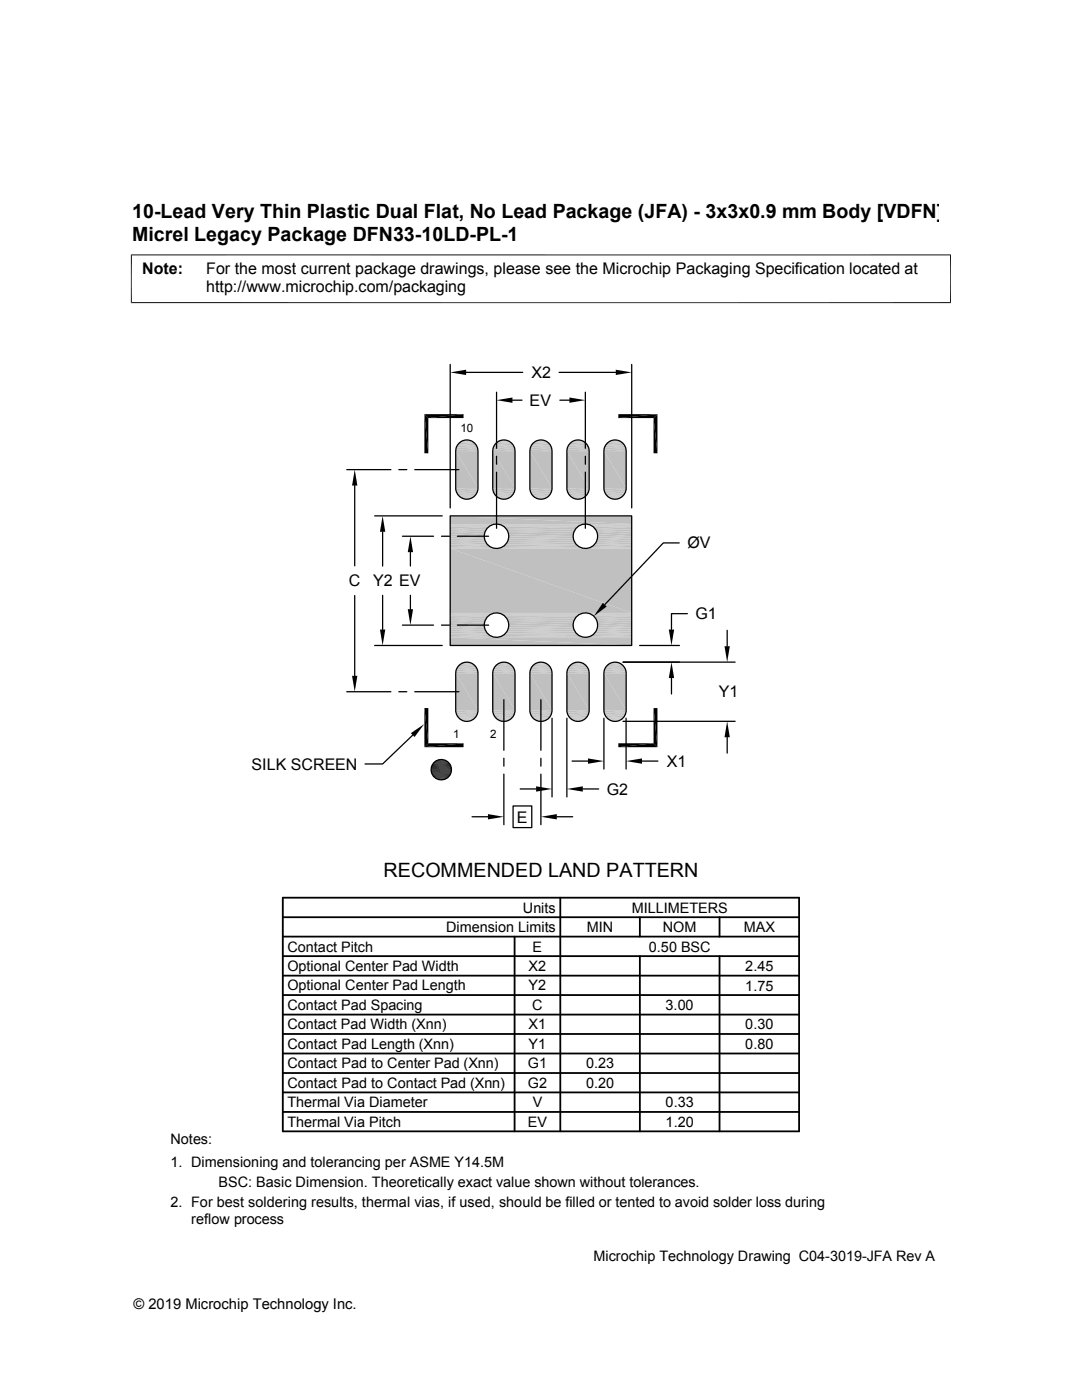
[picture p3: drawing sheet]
<svg xmlns="http://www.w3.org/2000/svg" width="216mm" height="279mm" viewBox="0 0 216 279" stroke-linecap="round" stroke-linejoin="round" font-family="sans-serif">
<g fill="#c0c0c0">
<path d="M92.8 87.8h.7z"/>
<path d="M100.2 87.8h.7z"/>
<path d="M107.5 87.8h.8z"/>
<path d="M115 87.8h.7z"/>
<path d="M122.3 87.8h.8z"/>
<path d="M122 87.9l.3-.1 1.2 .1z"/>
<path d="M122.3 87.8l1.2 .1z"/>
<path d="M114.6 87.9l.4-.1 1.1 .1z"/>
<path d="M115 87.8l1.1 .1z"/>
<path d="M107.2 87.9l.3-.1 1.2 .1z"/>
<path d="M107.5 87.8l1.2 .1z"/>
<path d="M99.8 87.9l.4-.1 1.1 .1z"/>
<path d="M100.2 87.8l1.1 .1z"/>
<path d="M92.4 87.9l.4-.1 1.1 .1z"/>
<path d="M92.8 87.8l1.1 .1z"/>
</g>
<path d="M121.6 88h2.2" fill="none" stroke="#c0c0c0" stroke-width=".2"/>
<path d="M122 87.9h1.5l.3 .2z" fill="#c0c0c0"/>
<path d="M114.2 88h2.2" fill="none" stroke="#c0c0c0" stroke-width=".2"/>
<path d="M114.6 87.9h1.5l.3 .2z" fill="#c0c0c0"/>
<path d="M106.8 88h2.3" fill="none" stroke="#c0c0c0" stroke-width=".2"/>
<path d="M107.2 87.9h1.5l.4 .2z" fill="#c0c0c0"/>
<path d="M99.4 88h2.3" fill="none" stroke="#c0c0c0" stroke-width=".2"/>
<path d="M99.8 87.9h1.5l.4 .2z" fill="#c0c0c0"/>
<path d="M92 88h2.3" fill="none" stroke="#c0c0c0" stroke-width=".2"/>
<path d="M92.4 87.9h1.5l.4 .2z" fill="#c0c0c0"/>
<path d="M91.7 88.2h2.9M99.1 88.2h2.9M106.5 88.2h2.9M113.9 88.2h2.9M121.3 88.2h2.9" fill="none" stroke="#c0c0c0" stroke-width=".21"/>
<path d="M91.5 88.5h3.3M98.8 88.5h3.4M106.2 88.5h3.4M113.6 88.5h3.4M121 88.5h3.4" fill="none" stroke="#c0c0c0" stroke-width=".28"/>
<path d="M91.2 88.8h3.9M98.6 88.8h3.9M106 88.8h3.9M113.4 88.8h3.9M120.8 88.8h3.9" fill="none" stroke="#c0c0c0" stroke-width=".32"/>
<path d="M91.1 89.1h4.1M98.5 89.1h4.1M105.9 89.1h4.1M113.2 89.1h4.2M120.7 89.1h4.1" fill="none" stroke="#c0c0c0" stroke-width=".34"/>
<path d="M90.9 89.8h4.5M91 89.5h4.3M98.3 89.8h4.5M98.4 89.5h4.3M105.7 89.8h4.5M105.7 89.5h4.4M113.1 89.8h4.5M113.2 89.5h4.3M120.5 89.8h4.4M120.5 89.5h4.4" fill="none" stroke="#c0c0c0" stroke-width=".38"/>
<g fill="#c0c0c0">
<path d="M120.5 90l4.4 7.4h-4.4z"/>
<path d="M120.5 90h4.4v7.4z"/>
<path d="M113.1 90l4.5 7.4h-4.5z"/>
<path d="M113.1 90h4.5v7.4z"/>
<path d="M105.7 90l4.5 7.4h-4.5z"/>
<path d="M105.7 90h4.5v7.4z"/>
<path d="M98.3 90l4.5 7.4h-4.5z"/>
<path d="M98.3 90h4.5v7.4z"/>
<path d="M90.9 90l4.5 7.4h-4.5z"/>
<path d="M90.9 90h4.5v7.4z"/>
</g>
<path d="M90.9 97.6h4.5M91 98h4.3M98.3 97.6h4.5M98.4 98h4.3M105.7 97.6h4.5M105.7 98h4.4M113.1 97.6h4.5M113.2 98h4.3M120.5 97.6h4.4M120.5 98h4.4" fill="none" stroke="#c0c0c0" stroke-width=".38"/>
<path d="M91.1 98.4h4.1M98.5 98.4h4.1M105.9 98.4h4.1M113.2 98.4h4.2M120.6 98.4h4.2" fill="none" stroke="#c0c0c0" stroke-width=".36"/>
<path d="M91.2 98.7h3.9M98.6 98.7h3.9M106 98.7h3.9M113.4 98.7h3.9M120.8 98.7h3.9" fill="none" stroke="#c0c0c0" stroke-width=".32"/>
<path d="M91.5 99h3.3M98.8 99h3.4M106.2 99h3.4M113.6 99h3.4M121 99h3.4" fill="none" stroke="#c0c0c0" stroke-width=".28"/>
<path d="M91.7 99.2h2.9M99.1 99.2h2.9M106.5 99.2h2.9M113.9 99.2h2.9M121.3 99.2h2.9" fill="none" stroke="#c0c0c0" stroke-width=".21"/>
<path d="M121.6 99.3l1.9 .2h-1.5z" fill="#c0c0c0"/>
<path d="M121.6 99.4h2.2" fill="none" stroke="#c0c0c0" stroke-width=".2"/>
<path d="M114.2 99.3l1.9 .2h-1.5z" fill="#c0c0c0"/>
<path d="M114.2 99.4h2.2" fill="none" stroke="#c0c0c0" stroke-width=".2"/>
<path d="M106.8 99.3l1.9 .2h-1.5z" fill="#c0c0c0"/>
<path d="M106.8 99.4h2.3" fill="none" stroke="#c0c0c0" stroke-width=".2"/>
<path d="M99.4 99.3l1.9 .2h-1.5z" fill="#c0c0c0"/>
<path d="M99.4 99.4h2.3" fill="none" stroke="#c0c0c0" stroke-width=".2"/>
<path d="M92 99.3l1.9 .2h-1.5z" fill="#c0c0c0"/>
<path d="M92 99.4h2.3" fill="none" stroke="#c0c0c0" stroke-width=".2"/>
<g fill="#c0c0c0">
<path d="M92.8 99.6h.7z"/>
<path d="M100.2 99.6h.7z"/>
<path d="M107.5 99.6h.8z"/>
<path d="M115 99.6h.7z"/>
<path d="M122.3 99.6h.8z"/>
<path d="M122 99.5l1.1 .1z"/>
<path d="M122 99.5h1.5z"/>
<path d="M114.6 99.5l1.1 .1z"/>
<path d="M114.6 99.5h1.5z"/>
<path d="M107.2 99.5l1.1 .1z"/>
<path d="M107.2 99.5h1.5z"/>
<path d="M99.8 99.5l1.1 .1z"/>
<path d="M99.8 99.5h1.5z"/>
<path d="M92.4 99.5l1.1 .1z"/>
<path d="M92.4 99.5h1.5z"/>
<path d="M92.8 132.2h.7z"/>
<path d="M100.2 132.2h.7z"/>
<path d="M107.5 132.2h.8z"/>
<path d="M115 132.2h.7z"/>
<path d="M122.3 132.2h.8z"/>
<path d="M122 132.3h1.5z"/>
<path d="M122.3 132.2l1.2 .1z"/>
<path d="M114.6 132.3h1.5z"/>
<path d="M115 132.2l1.1 .1z"/>
<path d="M107.2 132.3h1.5z"/>
<path d="M107.5 132.2l1.2 .1z"/>
<path d="M99.8 132.3h1.5z"/>
<path d="M100.2 132.2l1.1 .1z"/>
<path d="M92.4 132.3h1.5z"/>
<path d="M92.8 132.2l1.1 .1z"/>
</g>
<path d="M121.6 132.4h2.2" fill="none" stroke="#c0c0c0" stroke-width=".2"/>
<path d="M122 132.3h1.5l.3 .1z" fill="#c0c0c0"/>
<path d="M114.2 132.4h2.2" fill="none" stroke="#c0c0c0" stroke-width=".2"/>
<path d="M114.6 132.3h1.5l.3 .1z" fill="#c0c0c0"/>
<path d="M106.8 132.4h2.3" fill="none" stroke="#c0c0c0" stroke-width=".2"/>
<path d="M107.2 132.3h1.5l.4 .1z" fill="#c0c0c0"/>
<path d="M99.4 132.4h2.3" fill="none" stroke="#c0c0c0" stroke-width=".2"/>
<path d="M99.8 132.3h1.5l.4 .1z" fill="#c0c0c0"/>
<path d="M92 132.4h2.3" fill="none" stroke="#c0c0c0" stroke-width=".2"/>
<path d="M92.4 132.3h1.5l.4 .1z" fill="#c0c0c0"/>
<path d="M91.7 132.5h2.9M99.1 132.5h2.9M106.5 132.5h2.9M113.9 132.5h2.9M121.3 132.5h2.9" fill="none" stroke="#c0c0c0" stroke-width=".21"/>
<path d="M91.5 132.8h3.3M98.8 132.8h3.4M106.2 132.8h3.4M113.6 132.8h3.4M121 132.8h3.4" fill="none" stroke="#c0c0c0" stroke-width=".28"/>
<path d="M91.2 133.1h3.9M98.6 133.1h3.9M106 133.1h3.9M113.4 133.1h3.9M120.8 133.1h3.9" fill="none" stroke="#c0c0c0" stroke-width=".32"/>
<path d="M91.1 133.4h4.1M98.5 133.4h4.1M105.9 133.4h4.1M113.2 133.4h4.2M120.7 133.4h4.1" fill="none" stroke="#c0c0c0" stroke-width=".36"/>
<path d="M90.9 134.2h4.5M91 133.8h4.3M98.3 134.2h4.5M98.4 133.8h4.3M105.7 134.2h4.5M105.7 133.8h4.4M113.1 134.2h4.5M113.2 133.8h4.3M120.5 134.2h4.4M120.5 133.8h4.4" fill="none" stroke="#c0c0c0" stroke-width=".38"/>
<g fill="#c0c0c0">
<path d="M120.5 134.4l4.4 7.4h-4.4z"/>
<path d="M120.5 134.4h4.4v7.4z"/>
<path d="M113.1 134.4l4.5 7.4h-4.5z"/>
<path d="M113.1 134.4h4.5v7.4z"/>
<path d="M105.7 134.4l4.5 7.4h-4.5z"/>
<path d="M105.7 134.4h4.5v7.4z"/>
<path d="M98.3 134.4l4.5 7.4h-4.5z"/>
<path d="M98.3 134.4h4.5v7.4z"/>
<path d="M90.9 134.4l4.5 7.4h-4.5z"/>
<path d="M90.9 134.4h4.5v7.4z"/>
</g>
<path d="M90.9 141.9h4.5M91 142.3h4.3M98.3 141.9h4.5M98.4 142.3h4.3M105.7 141.9h4.5M105.7 142.3h4.4M113.1 141.9h4.5M113.2 142.3h4.3M120.5 141.9h4.4M120.5 142.3h4.4" fill="none" stroke="#c0c0c0" stroke-width=".38"/>
<path d="M91.1 142.7h4.1M98.5 142.7h4.1M105.9 142.7h4.1M113.2 142.7h4.2M120.6 142.7h4.2" fill="none" stroke="#c0c0c0" stroke-width=".34"/>
<path d="M91.2 143h3.9M98.6 143h3.9M106 143h3.9M113.4 143h3.9M120.8 143h3.9" fill="none" stroke="#c0c0c0" stroke-width=".32"/>
<path d="M91.5 143.3h3.3M98.8 143.3h3.4M106.2 143.3h3.4M113.6 143.3h3.4M121 143.3h3.4" fill="none" stroke="#c0c0c0" stroke-width=".28"/>
<path d="M91.7 143.6h2.9M99.1 143.6h2.9M106.5 143.6h2.9M113.9 143.6h2.9M121.3 143.6h2.9" fill="none" stroke="#c0c0c0" stroke-width=".21"/>
<path d="M121.6 143.7l1.9 .1h-1.5z" fill="#c0c0c0"/>
<path d="M121.6 143.7h2.2" fill="none" stroke="#c0c0c0" stroke-width=".2"/>
<path d="M114.2 143.7l1.9 .1h-1.5z" fill="#c0c0c0"/>
<path d="M114.2 143.7h2.2" fill="none" stroke="#c0c0c0" stroke-width=".2"/>
<path d="M106.8 143.7l1.9 .1h-1.5z" fill="#c0c0c0"/>
<path d="M106.8 143.7h2.3" fill="none" stroke="#c0c0c0" stroke-width=".2"/>
<path d="M99.4 143.7l1.9 .1h-1.5z" fill="#c0c0c0"/>
<path d="M99.4 143.7h2.3" fill="none" stroke="#c0c0c0" stroke-width=".2"/>
<path d="M92 143.7l1.9 .1h-1.5z" fill="#c0c0c0"/>
<path d="M92 143.7h2.3" fill="none" stroke="#c0c0c0" stroke-width=".2"/>
<g fill="#c0c0c0">
<path d="M92.8 143.9h.7z"/>
<path d="M100.2 143.9h.7z"/>
<path d="M107.5 143.9h.8z"/>
<path d="M115 143.9h.7z"/>
<path d="M122.3 143.9h.8z"/>
<path d="M122 143.8l1.1 .1z"/>
<path d="M122 143.8h1.5l-.4 .1z"/>
<path d="M114.6 143.8l1.1 .1z"/>
<path d="M114.6 143.8h1.5l-.4 .1z"/>
<path d="M107.2 143.8l1.1 .1z"/>
<path d="M107.2 143.8h1.5l-.4 .1z"/>
<path d="M99.8 143.8l1.1 .1z"/>
<path d="M99.8 143.8h1.5l-.4 .1z"/>
<path d="M92.4 143.8l1.1 .1z"/>
<path d="M92.4 143.8h1.5l-.4 .1z"/>
<path d="M89.8 103l36.2 1.6h-36.2z"/>
<path d="M89.8 103h36.2v1.6z"/>
</g>
<path d="M89.8 104.6h9M89.8 104.8h8.6M89.8 109.3h8.6M89.8 109.4h9M99.3 104.6h17.3M99.3 109.4h17.3M99.7 104.8h16.4M99.7 109.3h16.4M117 104.6h9M117 109.4h9M117.5 104.8h8.5M117.5 109.3h8.5" fill="none" stroke="#c0c0c0" stroke-width=".2"/>
<path d="M89.8 105h8.2M89.8 109.1h8.2M100.2 109.1h15.5M100.2 105h15.5M117.9 109.1h8.1M117.9 105h8.1" fill="none" stroke="#c0c0c0" stroke-width=".23"/>
<path d="M89.8 105.2h7.8M89.8 108.8h7.8M100.5 108.8h14.8M100.5 105.2h14.8M118.3 108.8h7.7M118.3 105.2h7.7" fill="none" stroke="#c0c0c0" stroke-width=".3"/>
<path d="M89.8 105.5h7.5M89.8 108.5h7.5M100.9 108.5h14.1M100.9 105.5h14.1M118.6 108.5h7.4M118.6 105.5h7.4" fill="none" stroke="#c0c0c0" stroke-width=".36"/>
<path d="M89.8 105.9h7.2M89.8 108.1h7.2M101.1 105.9h13.6M101.1 108.1h13.6M118.9 105.9h7.1M118.9 108.1h7.1" fill="none" stroke="#c0c0c0" stroke-width=".4"/>
<path d="M89.8 106.4h7M89.8 106.8h6.9M89.8 107.2h6.9M89.8 107.7h7M101.3 106.4h13.2M101.3 107.7h13.2M101.5 107.2h12.9M101.5 106.8h12.9M119.1 106.4h6.9M119.1 107.7h6.9M119.2 107.2h6.8M119.2 106.8h6.8" fill="none" stroke="#c0c0c0" stroke-width=".44"/>
<g fill="#c0c0c0">
<path d="M89.8 109.5l36.2 12.8h-36.2z"/>
<path d="M89.8 109.5h36.2v12.8z"/>
</g>
<path d="M89.8 122.4h9M89.8 122.5h8.6M89.8 127h8.6M89.8 127.1h9M99.3 122.4h17.3M99.3 127.1h17.3M99.7 122.5h16.4M99.7 127h16.4M117 122.4h9M117 127.1h9M117.5 122.5h8.5M117.5 127h8.5" fill="none" stroke="#c0c0c0" stroke-width=".2"/>
<path d="M89.8 122.7h8.2M89.8 126.8h8.2M100.2 126.8h15.5M100.2 122.7h15.5M117.9 126.8h8.1M117.9 122.7h8.1" fill="none" stroke="#c0c0c0" stroke-width=".23"/>
<path d="M89.8 123h7.8M89.8 126.6h7.8M100.5 126.6h14.8M100.5 123h14.8M118.3 126.6h7.7M118.3 123h7.7" fill="none" stroke="#c0c0c0" stroke-width=".3"/>
<path d="M89.8 123.3h7.5M89.8 126.2h7.5M100.9 126.2h14.1M100.9 123.3h14.1M118.6 126.2h7.4M118.6 123.3h7.4" fill="none" stroke="#c0c0c0" stroke-width=".36"/>
<path d="M89.8 123.7h7.2M89.8 125.8h7.2M101.1 123.7h13.6M101.1 125.8h13.6M118.9 123.7h7.1M118.9 125.8h7.1" fill="none" stroke="#c0c0c0" stroke-width=".4"/>
<path d="M89.8 124.1h7M89.8 124.5h6.9M89.8 125h6.9M89.8 125.4h7M101.3 124.1h13.2M101.3 125.4h13.2M101.5 125h12.9M101.5 124.5h12.9M119.1 124.1h6.9M119.1 125.4h6.9M119.2 125h6.8M119.2 124.5h6.8" fill="none" stroke="#c0c0c0" stroke-width=".44"/>
<g fill="#c0c0c0">
<path d="M89.8 127.2l36.2 1.6h-36.2z"/>
<path d="M89.8 127.2h36.2v1.6z"/>
</g>
<g fill="none" stroke="#000" stroke-width=".25">
<path d="M89.8 72.7v28.7M93 74.3h11.3M99.1 78.3v11.2M102.3 79.9h1.9M111.6 74.3h11.3M111.7 79.9h1.9M116.8 78.3v11.2M126 72.7v28.7M69.2 93.7h8.8M70.8 96.9v16M79.6 93.7h1.6M82.8 93.7h8.8"/>
<path d="M91.6 88.5a2.22 2.22 0 0 1 2.4-.5 2.22 2.22 0 0 1 1.4 2v7.4a2.22 2.22 0 0 1-2.2 2.2 2.22 2.22 0 0 1-2.3-2.2v-7.4a2.19 2.19 0 0 1 .7-1.5zM99 88.5a2.22 2.22 0 0 1 2.4-.5 2.22 2.22 0 0 1 1.4 2v7.4a2.22 2.22 0 0 1-2.3 2.2 2.22 2.22 0 0 1-2.2-2.2v-7.4a2.19 2.19 0 0 1 .7-1.5zM99.1 91.1v1.5M99.1 94.2v11.2M106.4 88.5a2.21 2.21 0 0 1 2.4-.5 2.21 2.21 0 0 1 1.4 2v7.4a2.21 2.21 0 0 1-2.3 2.2 2.21 2.21 0 0 1-2.2-2.2v-7.4a2.29 2.29 0 0 1 .7-1.5zM113.8 88.5a2.22 2.22 0 0 1 2.4-.5 2.22 2.22 0 0 1 1.4 2v7.4a2.22 2.22 0 0 1-2.3 2.2 2.22 2.22 0 0 1-2.2-2.2v-7.4a2.19 2.19 0 0 1 .7-1.5zM116.8 91.1v1.5M116.8 94.2v11.2M121.2 88.5a2.22 2.22 0 0 1 2.4-.5 2.22 2.22 0 0 1 1.3 2v7.4a2.22 2.22 0 0 1-2.2 2.2 2.22 2.22 0 0 1-2.2-2.2v-7.4a2.19 2.19 0 0 1 .7-1.5zM70.8 118.9v16M74.8 103h13.4M76.3 106.1v6.9"/>
<path d="M76.3 118.8v6.8M80.3 107h6.2M81.9 110.2v2.8M81.9 118.8v2.8M88.1 107h1.6M89.8 103h36.2v25.8h-36.2zM91.3 107h6.2M135.5 108.4h-3.1l-11.7 12.3M69.2 138h8.8M74.8 128.8h13.4M79.6 138h1.6M80.3 124.8h6.2"/>
<path d="M82.8 138h8.8M88.1 124.8h1.6M91.3 124.8h6.2M91.6 132.8a2.22 2.22 0 0 1 2.4-.5 2.22 2.22 0 0 1 1.4 2.1v7.4a2.22 2.22 0 0 1-2.2 2.2 2.22 2.22 0 0 1-2.3-2.2v-7.4a2.18 2.18 0 0 1 .7-1.6zM99 132.8a2.22 2.22 0 0 1 2.4-.5 2.22 2.22 0 0 1 1.4 2.1v7.4a2.22 2.22 0 0 1-2.3 2.2 2.22 2.22 0 0 1-2.2-2.2v-7.4a2.18 2.18 0 0 1 .7-1.6zM100.5 139.6v10.1M106.4 132.8a2.21 2.21 0 0 1 2.4-.5 2.21 2.21 0 0 1 1.4 2.1v7.4a2.21 2.21 0 0 1-2.3 2.2 2.21 2.21 0 0 1-2.2-2.2v-7.4a2.29 2.29 0 0 1 .7-1.6zM107.9 139.6v10.1M113.8 132.8a2.22 2.22 0 0 1 2.4-.5 2.22 2.22 0 0 1 1.4 2.1v7.4a2.22 2.22 0 0 1-2.3 2.2 2.22 2.22 0 0 1-2.2-2.2v-7.4a2.18 2.18 0 0 1 .7-1.6zM121.2 132.8a2.22 2.22 0 0 1 2.4-.5 2.22 2.22 0 0 1 1.3 2.1v7.4a2.22 2.22 0 0 1-2.2 2.2 2.22 2.22 0 0 1-2.2-2.2v-7.4a2.18 2.18 0 0 1 .7-1.6zM124.3 132.1h22.4M127.6 128.8h8"/>
<path d="M134 135.3v3.2M137.2 122.5h-3.2v3.1M145.1 125.8v3.2M82.4 146.7l-6.1 5.8h-3.5M100.5 151.3v1.6M100.5 154.5v10.1M103.8 157.5h3.2M107.9 151.3v1.6M107.9 154.5v10.1M110.2 143.3v15.7M113.1 143.3v15.7M114.2 151.9h3.1"/>
<path d="M116.3 157.5h3.2M120.5 143.3v10.2M124.3 144h22.4M124.9 143.3v10.2M128.1 151.9h3.2M145.1 147.1v3.2M94.2 163h3.2M102.4 160.8h3.7v4.4h-3.7zM111.1 163h3.2"/>
<circle cx="99.1" cy="107" r="2.44"/>
<circle cx="116.8" cy="107" r="2.44"/>
<circle cx="99.1" cy="124.8" r="2.44"/>
<circle cx="116.8" cy="124.8" r="2.44"/>
<circle cx="88" cy="153.6" r="2.04"/>
</g>
<g fill="none" stroke="#000" stroke-width=".36">
<path d="M56.4 179.2h103v46.6h-103zM111.8 179.2v46.6M56.4 183h103M56.4 186.9h103M56.4 194.7h103M56.4 190.8h103M56.4 198.6h103M102.7 186.9v38.9M127.7 183v3.9M127.7 190.8v35M143.6 183v3.9M143.6 190.8v35"/>
<path d="M56.4 206.4h103M56.4 218h103M56.4 210.2h103M56.4 202.5h103M56.4 214.1h103M56.4 221.9h103"/>
</g>
<g fill="#000">
<path d="M89.8 74.3l3.2-.5v1zM99.1 79.9l3.2-.6v1.1zM113.6 79.3l3.2 .6-3.2 .5zM122.9 73.8l3.1 .5-3.1 .5zM70.8 93.7l.5 3.2h-1zM84.7 82.7l.8 7.8h-.8zM84.7 82.7h7.8l-7 .7zM84.7 82.7l.8 .7v7.1zM85.5 83.4l7-.7v.7zM123.4 82.7h7.8l-7.8 .7zM123.4 83.4l7.8-.7-.8 .7zM130.4 83.4l.8 7.1h-.8z"/>
<path d="M130.4 83.4l.8-.7v7.8zM76.3 103l.6 3.1h-1.1zM81.9 107l.5 3.2h-1zM70.3 134.9h1l-.5 3.1zM75.8 125.6h1.1l-.6 3.2zM81.4 121.6h1l-.5 3.2zM120.3 120.3l.8 .8-2.6 1.9zM134 132.1l.5 3.2h-1zM133.5 125.6h1l-.5 3.2zM144.6 129h1l-.5 3.1zM82 146.3l2.6-1.8-1.9 2.6zM84.7 141.3l.8 7-.8 .8z"/>
<path d="M84.7 141.3h.8v7zM87 155.4h1.9zM87.2 151.8h1.8zM87.2 155.4l1.5 .1zM87.2 155.4h1.7zM87.2 151.8h1.7zM87.4 151.7l1.5 .1zM87.4 155.5l1.1 .1zM87.4 155.5h1.3zM87.4 151.7h1.3zM87.6 151.6l1.1 .1zM87.6 155.6h.7z"/>
<path d="M87.6 155.6h.9zM87.6 151.6h.9zM87.8 151.6h.7zM87.8 155.6h.5zM87.8 151.6h.5zM84.7 149.1l7.8-.8v.8zM85.5 148.3h7l-7.8 .8zM107 156.9l3.2 .6-3.2 .5zM113.1 157.5l3.2-.6v1.1zM117.3 151.4l3.2 .5-3.2 .5zM124.9 151.9l3.2-.5v1zM130.4 141.3l.8 7.8-.8-.8z"/>
<path d="M123.4 148.3h7l-7 .8zM130.4 141.3h.8v7.8zM123.4 149.1l7-.8 .8 .8zM145.1 144l.5 3.1h-1zM97.4 162.5l3.1 .5-3.1 .5zM107.9 163l3.2-.5v1z"/>
</g>
<g fill="none" stroke="#000" stroke-width=".2">
<path d="M26.1 50.9h163.7M26.2 50.8v9.7M189.7 50.8v9.7M26.1 60.4h163.7M86 153.5h4.1M86 153.7h4.1M86 153.9h4.1M86 153.3h4.1M86.1 153.1h3.9M86.1 154.1h3.9M86.1 152.9h3.9M86.1 154.3h3.9"/>
<path d="M86.2 154.5h3.7M86.2 152.8h3.7M86.2 154.6h3.7M86.2 152.6h3.7M86.4 152.4h3.4M86.4 154.8h3.4M86.4 154.9h3.2M86.4 152.3h3.2M86.6 155.1h2.9M86.6 152.1h2.9M86.7 152h2.7M86.7 155.2h2.7"/>
<path d="M86.9 151.9h2.3M86.9 155.3h2.3M87 151.8h2M87 155.4h2"/>
</g>
<g font-size="3.9">
<text x="26.4" y="43.5">10-Lead Very Thin Plastic Dual Flat, No Lead Package (JFA) - 3x3x0.9 mm Body [VDFN]</text>
<text x="26.4" y="48">Micrel Legacy Package DFN33-10LD-PL-1</text>
<text x="76.5" y="175">RECOMMENDED LAND PATTERN</text>
</g>
<g font-size="3.2">
<text x="28.4" y="54.6">Note:</text>
<text x="41.1" y="58.3">http://www.microchip.com/packaging</text>
<text x="41.1" y="54.6">For the most current package drawings, please see the Microchip Packaging Specification located at</text>
<text x="106.1" y="75.5">X2</text>
<text x="105.7" y="81">EV</text>
<text x="137.2" y="109.5">ØV</text>
<text x="69.6" y="117">C</text>
<text x="74.5" y="117">Y2 EV</text>
<text x="138.8" y="123.6">G1</text>
<text x="143.4" y="139.2">Y1</text>
<text x="50.2" y="153.6">SILK SCREEN</text>
<text x="133.1" y="153">X1</text>
<text x="121.1" y="158.6">G2</text>
<text x="103.1" y="164.1">E</text>
</g>
<g font-size="2.9">
<text x="104.3" y="182.1">Units</text>
<text x="126" y="182.1">MILLIMETERS</text>
<text x="57.3" y="189.9">Contact Pitch</text>
<text x="89" y="186">Dimension Limits</text>
<text x="106.3" y="189.9">E</text>
<text x="117.1" y="186">MIN</text>
<text x="129.5" y="189.9">0.50 BSC</text>
<text x="132.3" y="186">NOM</text>
<text x="148.4" y="186">MAX</text>
<text x="57.3" y="193.8">Optional Center Pad Width</text>
<text x="57.3" y="197.7">Optional Center Pad Length</text>
<text x="105.5" y="197.7">Y2</text>
<text x="105.5" y="193.8">X2</text>
<text x="148.7" y="197.7">1.75</text>
<text x="148.7" y="193.8">2.45</text>
<text x="57.3" y="201.6">Contact Pad Spacing</text>
<text x="106.2" y="201.6">C</text>
<text x="132.8" y="201.6">3.00</text>
<text x="57.3" y="209.3">Contact Pad Length (Xnn)</text>
<text x="57.3" y="205.4">Contact Pad Width (Xnn)</text>
<text x="105.5" y="209.3">Y1</text>
<text x="105.5" y="205.4">X1</text>
<text x="148.7" y="209.3">0.80</text>
<text x="148.7" y="205.4">0.30</text>
<text x="57.3" y="213.2">Contact Pad to Center Pad (Xnn)</text>
<text x="105.3" y="213.2">G1</text>
<text x="116.9" y="213.2">0.23</text>
<text x="57.3" y="217.1">Contact Pad to Contact Pad (Xnn)</text>
<text x="57.3" y="221">Thermal Via Diameter</text>
<text x="105.3" y="217.1">G2</text>
<text x="106.3" y="221">V</text>
<text x="116.9" y="217.1">0.20</text>
<text x="132.8" y="221">0.33</text>
<text x="57.3" y="224.9">Thermal Via Pitch</text>
<text x="105.3" y="224.9">EV</text>
<text x="132.8" y="224.9">1.20</text>
<text x="34" y="228.3">Notes:</text>
<text x="34" y="232.9">1. Dimensioning and tolerancing per ASME Y14.5M</text>
<text x="43.6" y="236.9">BSC: Basic Dimension. Theoretically exact value shown without tolerances.</text>
<text x="34" y="241">2. For best soldering results, thermal vias, if used, should be filled or tented to avoid solder loss during</text>
<text x="38.1" y="244.3">reflow process</text>
<text x="118.4" y="251.7">Microchip Technology Drawing C04-3019-JFA Rev A</text>
<text x="26.6" y="261.3">© 2019 Microchip Technology Inc.</text>
</g>
<g font-size="2.3">
<text x="91.9" y="86.2">10</text>
<text x="90.4" y="147.2">1</text>
<text x="97.8" y="147.2">2</text>
</g>
</svg>
